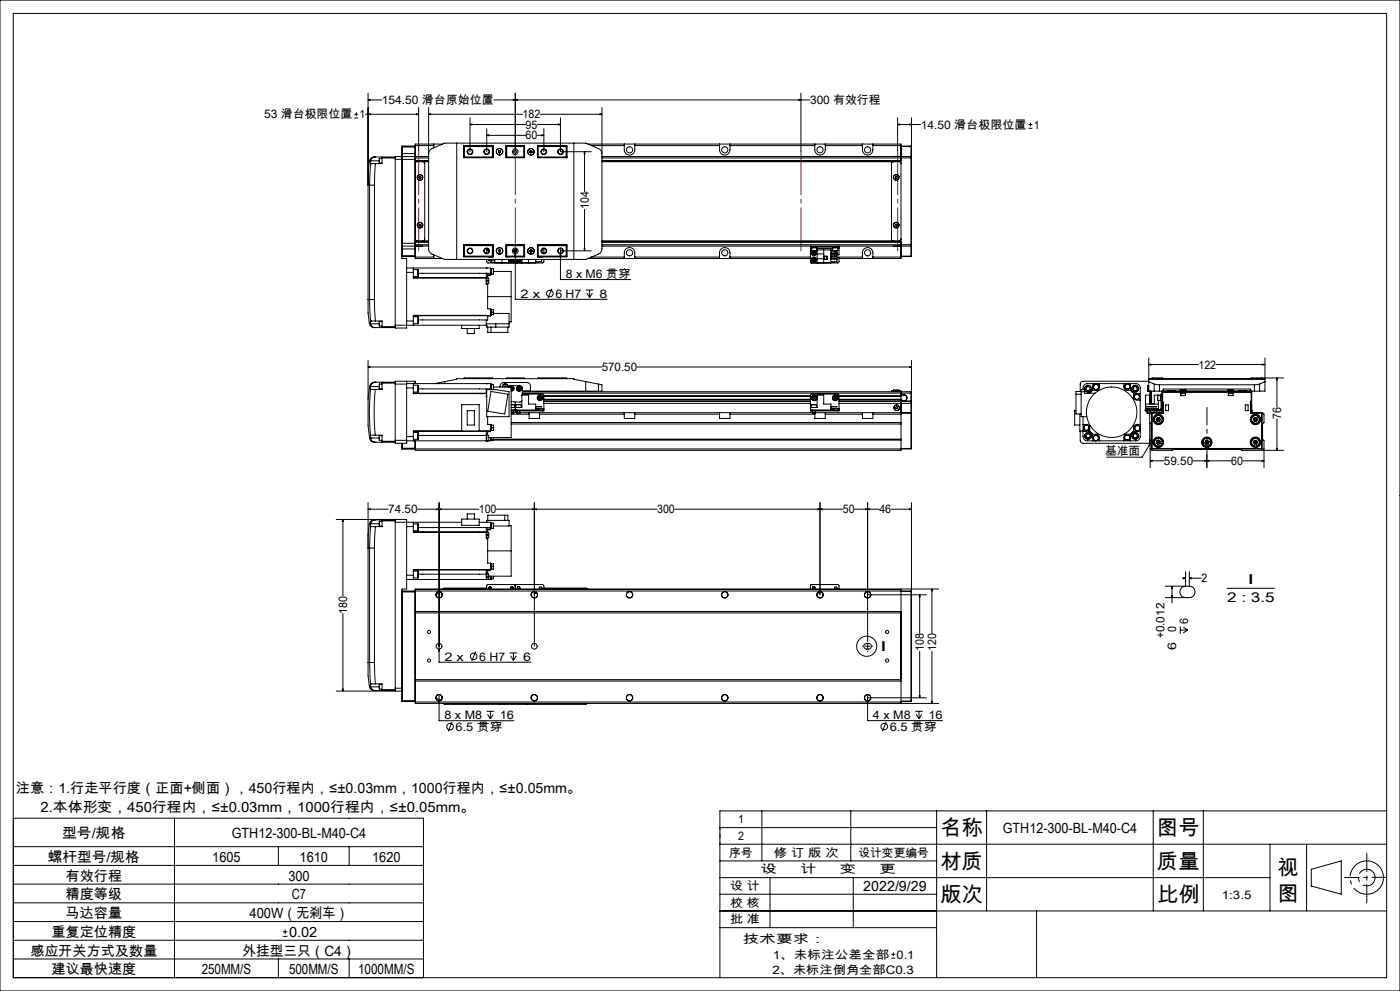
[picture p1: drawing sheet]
<svg xmlns="http://www.w3.org/2000/svg" width="420mm" height="297mm" viewBox="0 0 420 297" stroke-linecap="round" stroke-linejoin="round" font-family="sans-serif">
<g fill="none" stroke="#000" stroke-width=".3">
<path d="M0 0h420v297h-420zM4 4h412v289h-412zM106.3 35.4h1.2M106.3 34.3h1.2M106.9 33.7v1.1M109.6 34.3h16M110.4 29.9l.6-.1v.3zM110.4 34.3l.6-.2v.3zM110.4 27.9v61.9M110.4 29.9h4.2M125 34.1l.6 .2-.6 .1zM125.6 32.2v13.3"/>
<path d="M128.6 34.3l.6-.2v.3zM128.6 32.2v42.4l.1 .6 .6 .8 4.1 1.7h42.3l4.4-1.9 .5-1.2v-42.4M128.6 34.3h28.2M141 37.3l.6-.2v.4zM141 37.3h16.7M141 35.3v10.2M146 38.6v6.9M154 29.8l.6 .1-.6 .2zM154.6 29.9l.6-.1v.3zM154.6 27.9v17.6M161.2 37.3h6.9M162.1 34.3h18.5"/>
<path d="M163.2 38.6v6.9M167.5 37.1l.6 .2-.6 .2zM168.1 35.3v10.2h9.3M180 34.1l.6 .2-.6 .1zM239.7 29.8l.6 .1-.6 .2zM240.3 27.9v17.6M243 29.9h-94.8M269.3 37.3l.6-.2v.4zM269.3 37.3h6.9M269.3 35.3v10.2M272.8 37.1l.6 .2-.6 .2zM273.4 35.3v11.8"/>
<path d="M308.6 38.4h1.1M308.6 37.3h1.1M309.1 36.8v1.1M110.8 48.3l-.4 3.2v4h.5M110.8 48.3l.4 .1M110.9 55.5h1.4M110.9 55.5v34.3M111.2 49l-.3 6.5M111.2 49h.1M111.2 49h1.4M111.2 48.4v.6M111.2 48.2h2.6"/>
<path d="M111.2 48.2v.2M112.3 55.5v34.3M112.6 47.1h-.2a1.51 1.51 0 0 0-1.6 1.2M112.6 47.1a1.42 1.42 0 0 0-1.4 1.1M112.6 47.1h6M112.6 49l-.3 6.5M113.8 47.5v1.4M113.8 47.5h.8M113.8 48.9h.8M114.6 47.1v.2M114.6 47.3v1.7h-2M114.6 47.3h4"/>
<path d="M118.6 47.8v49.7M118.6 47.8h6M120.6 46.9v30.6h1.4v20.8h-3.4v-.8M120.6 46v.9M120.6 46h4M120.6 44.1h4M120.6 46.9v26.9M120.6 43.8v3.1M120.6 43.8v2.2M120.6 46.9v.1M120.6 43.8h3.9M124.5 46.9v26.9"/>
<path d="M124.5 43.8v3.1M124.5 46.9l.1 .1M124.5 43.8h.1M124.6 46.9h.1M124.6 47v.8M124.6 47.8v25.1M124.6 48.1h4M124.6 43.6h5.5M124.6 47.3h4M125 46.9h1.7M125.9 52.9h.3l.1 .3-.1 .3h-.4l-.1-.3zM126.9 48.5l.5 .4v22.8l-.5 .5"/>
<path d="M128.6 48.5h-3.5l-.5 .5M128.6 46.9h-10v.9M128.6 46.1l.1-.7 .6-.7 4.1-1.8h42.3l4.1 1.8 .5 .5 .3 .9M130.1 43.2v1.1M132.8 43.2h-8.2v3.7M137 42.9v34.8M139.1 46.9h.1M139.1 43.7h8.9v3.6h-8.9zM139.1 43.8v3.5M139.1 43.8h8.9M139.1 43.8l.2 .1M139.3 47.1h8.4"/>
<path d="M139.3 43.9h8.4M139.3 43.9v3.2M139.3 47.1l-.2 .1h8.9M146 40.6l.6-.2v.3zM146 40.6h11.7M147.7 43.9l.1-.1v3.4l-.1-.1M147.7 43.9v3.2M149.6 45.3v.3M149.6 45.6l.3 .2M149.9 45.2l.2 .1M149.9 45.2l-.3 .1M150.1 45.3v.3"/>
<path d="M150.1 45.6l-.2 .2M151.8 43.7l.1 .1M151.8 43.7h5.6v3.6h-5.6zM151.8 43.8h5.6M151.8 47.2h5.6M151.9 43.8v3.4l.1-.1M151.9 43.8l.1 .1M152 47.1h5.2M152 43.9h5.2M152 43.9v3.2M157.2 43.9l.1-.1v3.4l-.1-.1M157.2 43.9v3.2"/>
<path d="M159 45.3v.3M159 45.6l.3 .2M159.3 45.2l.3 .1M159.3 45.2l-.3 .1M159.6 45.3v.3M159.6 45.6l-.3 .2M161.2 40.6h2M161.2 43.7h8.9v3.6h-8.9zM161.2 43.8h8.8M161.4 43.9l-.1-.1v3.4l.1-.1M161.4 47.1h8.5M161.4 43.9h8.5"/>
<path d="M161.4 43.9v3.2M161.9 43.7v.1M162.6 40.4l.6 .2-.6 .1zM169.9 43.9v3.2M169.9 47.1l.1 .1h-8.8M170 43.8v3.5M170 46.9h.1M170 43.8l-.1 .1M172.2 42.9v34.8M175.4 45.5l.1 .6h-.3zM175.4 45.5v11.9M176.4 43.2h93.9v34.3h-18.6"/>
<path d="M177.4 43.6h9.9M180.6 48.5h89.1l.6 .5M180.6 46.9h92.7M180.6 48.1h89.7M180.6 47.3h92.7M187.3 43.2v1.7a1.57 1.57 0 0 0 1.6 1.6 1.57 1.57 0 0 0 1.5-1.6v-1.7M190.4 43.6h25.5M215.9 43.2v1.7a1.57 1.57 0 0 0 1.5 1.6 1.57 1.57 0 0 0 1.6-1.6v-1.7M219 43.6h25.4M244.4 43.2v1.7a1.57 1.57 0 0 0 1.6 1.6 1.57 1.57 0 0 0 1.6-1.6v-1.7M247.6 43.6h11.1M258.7 43.2v1.7a1.57 1.57 0 0 0 1.6 1.6 1.57 1.57 0 0 0 1.6-1.6v-1.7"/>
<path d="M261.9 43.6h8.4M268 48.5l-.6 .4v22.8l.2 .3 .4 .2M268.1 46.9h1.8M268.5 53.1l.3-.2h.3l.1 .4-.2 .2-.4-.1zM270.3 43.8h3M270.3 43.9h3M273.3 47.3h.1M273.3 46.9v.4M273.3 46.9l.1 .2M273.3 43.8v.1M273.3 43.9v3M273.3 47.3v26"/>
<path d="M273.4 47.1v.2M273.4 47.3v26M120.6 76.8v.1M120.6 76.6h4M120.6 72.9h4M120.6 73.7v.1M120.6 74.6h4M120.6 73.8v3.1M120.6 73.8h8M120.6 76.9h3.9M124.5 73.8v3.1M124.6 71.6l.4 .6h3.6"/>
<path d="M124.6 73.7h.1M124.6 72.9v.8M124.6 73.8v3.7h8.2M124.6 72.5h4M124.6 77h5.5M124.6 73.3h4M124.6 73.7l-.1 .1M124.6 76.8l-.1 .1M125 73.8h1.7M125.7 67.4l.2-.2 .4 .1v.3l-.2 .2-.3-.1zM130.1 76.4v1.1M139.1 73.8h.1"/>
<path d="M139.1 73.4h8.9v3.6h-8.9zM139.1 73.4v3.5M139.1 76.9h8.9M139.3 73.6v3.2M139.3 76.8h8.4M139.3 73.6h8.4M139.3 76.8l-.2 .1M146 77.7v.8l.3 .3h8.1M146 74.5v1.4M146.4 75.1h.3M146.4 74.6v.5M146.6 77h.1"/>
<path d="M146.6 77.7v.4h1.8M146.7 75.2l-.1 .3M146.8 78.1h.4M147.4 78.1v.6h1M147.4 76.9v.1M147.7 73.6l.1-.1v3.4l-.1-.1M147.7 73.6v3.2M148 73.5h-8.9l.2 .1M148.4 77.7v1.1h12.3v-1.1M149.6 75v.3M149.6 75.3l.3 .2M149.9 74.9l.2 .1"/>
<path d="M149.9 74.9l-.3 .1M150.1 75v.3M150.1 75.3l-.2 .2M150.6 77.7v1.1M151.8 73.4h5.6v3.6h-5.6zM151.8 76.9h5.6M151.8 73.5h5.6M151.9 76.9l-.1 .1M152 73.6l-.1-.1v3.4M152 73.6v3.2M152 76.8h5.2M152 73.6h5.2"/>
<path d="M152 76.8l-.1 .1M152.3 76.9v.1M152.4 76.9v.1M152.6 77.7v1.1M152.6 78h1.6M152.6 77.7v.3M153 76.9v.1M153.3 78l.1 .2M153.5 78l-.1 .2M153.8 78v.1M153.8 78.1l-.4 .1M153.9 78l-.1 .1"/>
<path d="M154.2 78h.1M154.2 75.1h.1M154.2 75.3l.1 .2M154.2 75v.1M154.2 77.7v.3M154.3 74.9h.6M154.3 77.7a.76 .76 0 0 1-.6 .8 .76 .76 0 0 1-.9-.5 .77 .77 0 0 0 .9 .6 .77 .77 0 0 0 .6-.9M154.6 76.1l.1 .6h-.3zM154.6 74.3v15.4h27.5M154.8 77.7a.78 .78 0 0 0 .6 .9 .78 .78 0 0 0 .9-.6M154.9 78h.1M154.9 75.1h.1"/>
<path d="M154.9 78h1.6M154.9 75v.1M154.9 77.7v.3M155 78h1.5M155 75.3l-.1 .2M155.2 78l.4 .2M155.6 78v.2M155.9 78l-.3 .2M156.2 76.9v.1M156.5 77.7v.3M156.6 77.7v1.1M156.7 76.9v.1"/>
<path d="M157.2 73.6l.1-.1v3.4l-.1-.1M157.2 73.6v3.2M158.6 77.7v1.1M159 75v.3M159 75.3l.3 .2M159.3 74.9l.3 .1M159.3 74.9l-.3 .1M159.6 75v.3M159.6 75.3l-.3 .2M161.2 73.4h8.9v3.6h-8.9zM161.2 76.9h8.8M161.2 73.5h8.8l-.1 .1"/>
<path d="M161.4 73.6l-.1-.1v3.4l.1-.1M161.4 73.6v3.2M161.4 76.8h8.5M161.4 73.6h8.5M161.8 76.9v.1M161.8 78.4v.3h-1.1M162.5 75.1h.3M162.5 77h.1M162.5 77.9v-.2v.7h-1.8M162.8 75.1h-.4M162.8 74.6v.5M163.2 77.7l-.1 .9-.3 .2h-8"/>
<path d="M163.2 74.5v1.4M168.1 75.2h9.3M168.1 76.1l.2 .6h-.3zM168.1 74.3v9.5h21.1M169.9 73.6v3.2M169.9 76.8l.1 .1M170 73.4v3.5M170 73.8h.1M175.2 74.6h.3l-.1 .6zM175.4 62.8v12.4M176.4 77.5h66.7M177.4 77h9.9"/>
<path d="M180.6 72.5h89.7M180.6 73.8h92.7M180.6 73.3h92.7M187.3 77.5v-1.7a1.57 1.57 0 0 1 1.6-1.6 1.57 1.57 0 0 1 1.5 1.6v1.7M190.4 77h25.5M215.9 77.5v-1.7a1.57 1.57 0 0 1 1.5-1.6 1.57 1.57 0 0 1 1.6 1.6v1.7M219 77h24.1M243.1 74h.5M243.1 74v.5M243.1 74.5v4.3h6.2v-3.9M243.1 73.8v.2M243.1 74.9h.4"/>
<path d="M243.1 74.5h.4M243.4 74v.3h1.7v-.3M243.5 75.1h.9M243.5 75.1h1.6M243.5 74.3v.8M243.6 73.8v.2M243.6 74h7.7M243.7 77.7l.1 .4M243.7 77.7l.5 .1M243.8 76l.3 .2M243.8 75.1a.78 .78 0 0 0-.2 1.2 .78 .78 0 0 0 1.2 0 .78 .78 0 0 0-.3-1.2M243.8 78.1l.4 .1"/>
<path d="M243.8 75.6v.4M243.8 75.6l.4 .2M243.9 75.1a.74 .74 0 0 0-.3 1.2 .74 .74 0 0 0 1.1 0 .74 .74 0 0 0-.3-1.2M244.1 77.4l.4 .1M244.1 77.4l-.4 .3M244.1 77.4l.1 .4M244.2 77.8l.3 .2M244.2 77.8v.4M244.2 77.8l-.4 .3M244.2 75.8l.3 .3M244.2 75.8l-.1 .4M244.2 75.4l.3 .2"/>
<path d="M244.2 75.4l-.4 .2M244.2 75.4v.4M244.5 77.5v.5M244.5 77.5l-.3 .3M244.5 76.1l-.4 .1M244.5 78l-.3 .2M244.5 75.6v.5M244.5 75.6l-.7 .4M245.1 75.1h-.7M245.1 74.3v.8M245.1 74.9l4.7 .1M245.1 74.5h4.7"/>
<path d="M245.1 74.9v3.9M245.1 76.1h2M245.1 77.5h2M247.1 74.9v3.9M247.2 76.8h.9v.9h-.9zM249.3 75.5h1.8v.4h-1.8M249.3 76.2h1.8v.5h-1.8M249.3 77h1.8v.4h-1.8M249.3 77.7h1.8M249.7 74v.3h1.7M249.8 75.1h1.6M249.8 74.3v.8"/>
<path d="M250.4 77.4v.3l.3-.2 .3 .2M250.4 75.1v.4M250.4 76.7v.3M250.4 78.4v.3h-1.1M250.5 75.5h.4M250.6 77.5h.2M251 75.9l-.1 .3-.5-.3v.3M251.1 75.7v.2M251.1 77.7v.2M251.1 77.3h.6v1.2l-.3 .3h-8.1M251.1 77.7v.7h-1.8M251.1 77h7.6"/>
<path d="M251.3 74h.4M251.3 73.8v.2M251.4 74.3v.8M251.4 74.5h.3M251.4 74v.3M251.7 74v.5M251.7 73.8v.2M251.7 74.5v1.9h-.6M258.7 77.5v-1.7a1.57 1.57 0 0 1 1.6-1.6 1.57 1.57 0 0 1 1.6 1.6v1.7M261.9 77h8.4M268.1 73.8h1.8M268.5 67.4l.3-.2 .4 .4-.3 .2-.3-.1z"/>
<path d="M270.3 71.6l-.5 .6h-89.2M270.3 76.9h3M270.3 76.8h3M273.3 73.3h.1M273.3 73.3v.5M273.3 76.8h.1M273.3 76.8v.1M273.3 73.8v3M273.4 73.3v.3M273.4 73.6l-.1 .2M273.4 76.8l-.1 .1M273.4 73.6v3.2"/>
<path d="M110.4 89.8v4l.4 3.1M110.4 89.8h.5M110.8 96.9a1.48 1.48 0 0 0 1.8 1.3M110.9 89.8h1.4M110.9 89.8l.3 6.4M111.2 96.2h1.4M111.2 96.2h.1M111.2 96.2v.7M111.2 96.9h-.4M111.2 96.9v.1M111.2 97a1.35 1.35 0 0 0 1.4 1.2M111.2 97h2.6"/>
<path d="M112.3 89.8l.3 6.4M112.6 98.2h6M112.6 96.2h2v1.7M113.8 96.3v1.5M113.8 96.3h.8M113.8 97.8h.8M114.6 97.9v.3M114.6 97.9h4M122 80.3h25.1v1.6M122 96.2h2M122 81.6h2M124 83.2l22 .1v1.7"/>
<path d="M124 80.3v1.3M124 96.2v1.3M124 81.6v1.7h21.9M124 82.9h1.4M124 80.8h1.4M124 97h1.4M124 94.9h1.4M124 94.6h23.1M125.4 80.8v2.1M125.4 94.9v2.1M125.4 95.9l20.5 .1M125.4 81.9h21.7"/>
<path d="M138.5 97.5v1h5.3v-1M140.2 98.5v1.5h2.1v-1.5M145.9 83.3v.8M145.9 84.1v1.2h.4M145.9 81.9v1.4M145.9 81.9h.1M145.9 97.5h.1M145.9 80.3h.1M145.9 96v1.5M145.9 84.1h.7M145.9 97h6.8M145.9 83.1h.4"/>
<path d="M146 83.4h.6v.7M146.3 84.9v.4M146.3 83.1v.3M146.3 85.3v7.3h.8v1.9M146.3 88.9h7.1M146.3 98v1.6h6.1v-1.6M146.6 84.1v.8l-.7 .1M147.1 94.5v.1M147.1 92.7h.4v1.7h-.4M147.1 94.6l-.8 .1v1.3h-.4M147.1 81.9v.4M147.1 82.3h-.8v.8"/>
<path d="M147.1 80.5h.4v1.7h-.4M147.1 82.3v.3h-.8M147.1 94.5h-23.1v1.7M147.1 93.6h1M147.3 92.7v1.7M147.3 80.5v1.7M147.3 98v1.6M147.5 92.8h.6v.8M147.5 80.5h.6v1.6h-.6M148.1 93.6v.7h-.6M148.1 81.3h5.3v7.6M148.1 93.9h4.6v4.1h-6.7v-.5h-27.4"/>
<path d="M148.7 97v1M153.4 88.9v7.6h-.7M165.5 86.6l-1.1 2.8M175.8 86.9h2.2M176 87.8l.9 1.4M176.9 86.9v2.3M177.7 87.8l-.8 1.4M110.4 110l.6-.1v.3zM110.4 119.6v8l.5 3.7M110.4 108v11.6M110.4 110h70.1M110.9 115.8h.3"/>
<path d="M110.9 115.8l-.5 3.8M111.2 116.7a66.9 66.9 0 0 0 0 13.7M111.2 116.7h1.4M111.2 115.8v.9M111.2 115.8h.1M111.2 115.8h2.6M112.6 116.7a74.3 74.3 0 0 0 0 13.7M112.6 114.5a1.53 1.53 0 0 0-1.7 1.3M112.6 114.5l-.2 .1a1.5 1.5 0 0 0-1.2 1.2M112.6 114.5h6M113.8 115.8v.8M113.8 115.1v.7"/>
<path d="M113.8 115.1v1.5M113.8 115.1h.8M113.8 116.6h.8M114.6 114.5v.3M114.6 114.8v1.9h-2M114.6 114.8h4M118.6 115.1h3.4M118.6 115.1v16.9M122 114.3v.8M122 115h25.1v1.6M122 115.1v16.9M122 116.3h2"/>
<path d="M124 115v1.3M124 116.3v1.7h21.9v-1.2h2.8l4 .6v7.5h-6.7v-8.1M124 117.5h1.4M124 115.5h1.4M124 117.9h21.9M124.5 114.3h-5.9v.8M124.5 114.3v.7M124.5 114.3l.1 .7M125.4 115.5v2M125.4 116.6h21.7M133.4 114.4v.6M133.4 114.4l3.6-.7v-.2h35.2v.2l3.5 .7"/>
<path d="M133.4 114.4l-3.1 .6M139.1 113.4h8.7M139.1 113.4v.1M145.9 115h.1M146 118.7v.2M146 115h.1M147.1 116.6v.2M147.1 115.1h.4v1.7M147.3 115.1v1.7M147.3 117.3l5.1 .8-1 6-5.1-.8zM147.5 115.2h.6v1.6M147.8 113.4v.1"/>
<path d="M148.1 116h5.3M150 116a1.19 1.19 0 0 1 1.1-1.4h6.9a1.09 1.09 0 0 1 1.1 1.2v1.4h20.4M150.7 116a.85 .85 0 0 1 .9-1 .85 .85 0 0 1 .8 1M150.8 116a.77 .77 0 0 1 .8-.9 .77 .77 0 0 1 .7 .9M151.3 116a.29 .29 0 0 1 .3-.4 .29 .29 0 0 1 .2 .4M151.9 113.4h5.4M151.9 113.4v.1M152.5 116l.4-.5 3.5 .2 .3 .5v2.2M152.8 116a.77 .77 0 0 1 1.3 .1 .77 .77 0 0 1-.7 1.1M152.8 116a.75 .75 0 0 1 1.3 .1 .75 .75 0 0 1-.7 1.1M153.4 116v15.1h-6.8M153.4 116.8h.1"/>
<path d="M153.4 116l.3 .1M153.4 116.4h.1M153.4 116.1v.3M153.4 116.4l.1 .4M153.4 116.4l.4 .1M153.7 116.1l.1 .4M153.7 116.1l-.3 .4M153.8 116.5l-.3 .3M155.3 116.4l.1 .4M155.3 116.4l.8 .2M155.4 116.8l.4 .1M155.6 116.1l-.3 .3"/>
<path d="M155.6 116.1l.4 .1M155.6 116.1l.2 .8M156 116.2l.1 .4M156 116.2l-.6 .6M156.1 116.6l-.3 .3M156.7 118.1l6.3 .1 .2 4.2M156.7 117.8h116.6M156.7 117.4h116.6M156.7 117.1h2.4M157.3 113.4v.1M161.3 113.4h8.7M161.3 113.4v.1"/>
<path d="M161.6 119.1v.4M161.6 119.1l.8 .3M161.6 119.5l.4 .2M162 118.8l.3 .2M162 118.8l-.4 .3M162 118.8v.9M162.3 119l.1 .4M162.3 119l-.7 .5M162.4 119.4l-.4 .3M163.2 119.7h79.9M163.2 118.7h79.9M163.2 118.8h79.9"/>
<path d="M163.2 119.8h79.9M170 113.4v.1M170 117.2v.2M175.7 114.4v2.8M175.7 114.4l3.8 .7M179.5 115.1l1.1 .2v1.9h-1.1M179.5 115.1v2.1M191.1 110h82.3M243.9 119.4l.3 .3M244 119l-.1 .4M244 119l.6 .5M244.3 119.2l-.4 .2"/>
<path d="M244.3 119.2l-.1 .5M244.4 118.8l.3 .3M244.4 118.8l-.4 .2M244.4 118.8l-.1 .4M244.6 119.5l-.4 .2M244.7 119.1l-.1 .4M244.7 119.1l-.4 .1M250.2 119.1v.4M250.2 119.1l.8 .3M250.2 119.5l.4 .2M250.5 118.8l.4 .2M250.5 118.8l-.3 .3"/>
<path d="M250.5 118.8l.1 .9M250.9 119l.1 .4M250.9 119l-.7 .5M251 119.4l-.4 .3M251.7 118.7h18.6M251.7 119.7h18.6M251.7 118.8h18.6M268 117h1.7M268 117.1v.1M268 117.2h-.6v.2M268 117.1h1.7M268 117v.4"/>
<path d="M268 117.2h1.7M269.7 117.2h.1M269.7 117.2h.6v3M269.7 117v.4M270.3 119.7l-18.6 .1M270.3 119.7h.1M270.3 118.7h.1M270.3 118.2h.8M270.3 118.4h.8M271.1 118.2a.98 .98 0 0 1 1 .9 .98 .98 0 0 1-.7 1.1M271.1 118.4a.88 .88 0 0 1 .9 .8 .88 .88 0 0 1-.9 .9M271.1 118.2v.2"/>
<path d="M272.8 109.9l.6 .1-.6 .2zM273.3 117.4v.4M273.3 117.8v2.4M273.4 108v26.4M322.8 118.1h1.5M324.3 117.4h1.1M324.3 117.3h-1.5v6.8h1.5M325.9 116.2l.5-.4 .6 .4v.6l-.6 .4-.5-.4zM327.7 117a1.37 1.37 0 0 1-1.3 .9M327.7 117h1.5l.2 .2M327.9 115l-.2 2M328.5 117.9h-3.1v-1.1h-1.1v8.1h1.7"/>
<path d="M328.8 115.1a.85 .85 0 0 0-.8 .9 .85 .85 0 0 0 .8 .8M328.8 115.1a.85 .85 0 0 1 .9 .9 .85 .85 0 0 1-.9 .8M328.8 115.1a.86 .86 0 0 0-.8 .9 .86 .86 0 0 0 .8 .8M329.8 115v1.1l-.3 .6 .2 .3M337.1 115v1a.96 .96 0 0 0 1 1h1.2l.8 .8M338.1 115h-11.9a1.42 1.42 0 0 0-1.3 1.8M338.4 115h2.4a1.27 1.27 0 0 1 1.3 1.3v11.9M339.1 115l.1 1a1.6 1.6 0 0 0 .9 1.8M340 119.8l.3-.2 .7 .3h1.1M340.1 117.8l2 .2M340.1 117.8v1.5l-.3 .1M340.2 115.9h.7l.3 .6-.3 .5h-.7l-.3-.5z"/>
<path d="M344.3 115.7l.1 1.6M344.4 115.7h-.1M344.4 115.6l-.1 .1M344.4 115.7v1.6M344.4 115.6v.1M344.4 115.7h.2M344.4 115.6h.2M344.6 109.3l.6-.2v.3zM344.6 107.3v9.9M344.6 109.3h14.9M344.6 114.3h-19.7a.84 .84 0 0 0-.8 .8v2.2M344.6 113.5h34.9"/>
<path d="M344.6 113.7h34.9M344.6 114.4l1.7 .7M344.9 117.3v3.7M345.2 119.9v.6h.3v-.6M345.2 119.9h.3M345.2 117.2v2.7M345.5 113.4h3.4M345.5 113.4v.1M345.5 117.2v2.7M346.3 115.1l1.5 .2M346.3 117.2h1.5M346.3 117.2l-1.9 .1"/>
<path d="M346.3 115.1v2.1M347.3 118.5v1.5zM347.5 118.4v.1M347.8 117.2h.9M347.8 115.3h28.5M347.8 115.3v1.9M348.1 118.4v1.7h.2M348.3 118.4h-2v2.6h-1.4v-2.6h-1.3v4.5M348.3 118.5h.4M348.3 118.5v3.9M348.7 118.1h-.4v.4M348.7 117.2v4.2"/>
<path d="M348.7 117.2l.4-.6h26l.4 .6M348.7 117.1h26.7M348.7 117.1v.5M348.8 117.8v2.4M348.9 113.4v.1M349.1 117.4v.1M349.1 117.5l-.3 .3M349.1 117.4l-.4 .3 .1 .1M349.1 117.5h26M349.1 117.4h26M350.2 117.4v-.2h.6v.2M352.5 117.1v.1"/>
<path d="M354 117.1l.1 .1M354 117h1.8M354 117.1h1.8M354 117v.1M354.2 118h1.4v.6h-1.4zM355.8 117.1l-.1 .1M355.8 117v.1M364.8 109.3h14.7M368.3 117.1l.1 .1M368.3 117h1.8M368.3 117.1h1.8M368.3 117v.1"/>
<path d="M368.5 118h1.4v.6h-1.4zM370 117.2h.1M370.1 117v.1M371.7 117.1v.1M373.3 117.4v-.2h.6v.2M375.1 117.5l.3 .3M375.1 117.4v.1M375.1 117.4l.3 .2v.2M375.2 113.4h3.4M375.2 113.4v.1M375.4 117.8v2.4M375.4 117.1v.5"/>
<path d="M375.5 117.2h.8M375.5 117.2v4.2M376.3 117.2h1.6M376.3 115.3v1.9M377.9 115.1l-1.6 .2M377.9 115.1v2.1M378.5 113.3l.1 .1M378.6 113.4v.1M378.9 109.1l.6 .2-.6 .1zM379.5 107.3v9.9h-1.6M379.5 114.4l-1.6 .7M383.1 113.3l.1 .6h-.3z"/>
<path d="M383.1 113.3v8.7M385.1 113.3l-9.9 .1M110.9 131.3a1.46 1.46 0 0 0 1.7 1.2M111.2 130.4h1.4M111.2 130.4v.9M111.2 131.3h.1M111.2 131.3a1.39 1.39 0 0 0 1.4 1.2M111.2 131.3h-.3M111.2 131.3h2.6M112.6 130.4h2v1.9M112.6 132.5h6M113.8 131.3v.7"/>
<path d="M113.8 130.6v.7M113.8 130.6v1.4M113.8 130.6h.8M113.8 132h.8M114.6 132.3v.2M114.6 132.3h4M118.6 132v.9h3.4v-.9M118.6 132h3.4M120.6 134.3h4M120.6 132.9v1.7M120.6 134.6h3.9M122 130.8h2"/>
<path d="M122 132.1h23.9M124 130.8v1.3M124 131.7h1.4M124 129.6h1.4M124 129.3h23.1M124.5 132.1v2.5M124.6 134.5h148.7M124.6 134.5l-.1 .1M125.4 129.6v2.1M125.4 130.5h20.5M138.5 129.2v-7.9h5.3v7.9M138.5 129.1h-14.5v1.7"/>
<path d="M140.2 123.1h2.1v4.3h-2.1zM143.8 129.1h3.3M145.9 129.3h.1M145.9 129.3v1.2M145.9 130.5v1.6M145.9 130.5h.1v1.6h-.1M145.9 130.1h.4M146 130.5h.6v1.6M146.3 130.1v.4M146.3 124.9v2.3h.8v1.9M146.3 132.1h.1M147.1 129.1v.2"/>
<path d="M147.1 127.3h.4v1.7l-.4 .1M147.1 129.3l-.8 .1v.7M147.1 131.1v1h-1.1M147.1 128.2h1M147.3 127.3v1.8M147.3 131.1v.9M147.5 127.4h.6v.8M147.5 131.1v.9h-.4M147.5 131.9h122.8M148.1 128.2v.8h-.6M148.1 131.1v.8M148.1 131.6h122.2"/>
<path d="M153.4 121.3h.9zM153.4 123.8h.6M153.4 124.1h5.3M153.4 126.6h116.9M153.4 127.1h116.9M153.4 122.1h3.2v-3.7h2v2.7h2.1v1.8M153.4 122.9h.7M153.4 123.2h.7M154 123.8h-.6M154 123.2v.6M154 123.7h1.2M154.1 122.9h.9"/>
<path d="M154.1 123.2h.5M154.1 122.9v.3M154.3 121.3v.8M154.6 123.2h.4M154.6 120.4v2.8M154.8 121.3h.1M154.8 121.3h1.6M154.8 121.3v.8M155 122.9h7.7M155 122.9v.3M155 123.2h7.7M155.2 123.8h.8"/>
<path d="M155.2 123.2v.6M156 123.2v.6M156 123.7h2.7M156.4 121.3v.8M156.6 120.1l-.6 .4-2.6-.1M158.7 123.7h3.2M158.7 123.7v1.7h3.2v-1.7M160.7 121.8h1.8l-1.8 .2M161.8 122.5v.2h-1.1M161.9 123.7h25.4M161.9 124.1h25.4M162.7 122.9h.5"/>
<path d="M162.7 122.9v.3M163.2 122.9v.3h-.5M163.2 122.4v.5M163.2 122.4l-2.5 .1M163.2 120.2h79.9M163.2 120.3h79.9M163.2 120.9h79.9M187.3 123.7h3.1M187.3 123.7v1.7h3.1v-1.7M190.4 123.7h25.5M190.4 124.1h25.5M215.9 123.7h3.1"/>
<path d="M215.9 123.7v1.7h3.1v-1.7M219 123.7h24.7M219 124.1h25.4M243.1 122.9h.5M243.1 122.1h2v-3.7h2v2.7h2.2v1.8M243.4 121.3h1.5M243.4 121.3v.8M243.6 122.9h7.7M243.6 123.2h7.7M243.6 122.9v.3M243.7 123.8h.9M243.7 123.2v.6"/>
<path d="M244.6 123.7h3M244.6 123.2v.6M244.9 121.3v.8M247.6 123.7h11.1M247.6 124.1h11.1M247.6 123.7v1.7h-3.2v-1.6M249.3 121.8h1.8l-1.8 .2M250.4 122.5v.2h-1.1M251.3 122.9h.4M251.3 122.9v.3M251.7 122.9v.3h-.4M251.7 122.4l-.1-4.2-8.1-.1-.4 .4v4.7h.5"/>
<path d="M251.7 122.4v.5M251.7 122.4l-2.4 .1M251.7 120.2h19.4M251.7 120.3h21.6M251.7 120.9h21.6M258.7 123.7h3.2M258.7 123.7v1.7h3.2v-1.7M261.9 123.7h11.4M261.9 124.1h8.4M268.9 121.9l.3 .1-.1 .5-.3-.1-.1-.3zM270.3 120.2v14.8h-145.7v-2.9M270.3 120.2h.1"/>
<path d="M270.3 123.8h3M270.3 134.4h3M270.3 120.1h.8M271.1 120.1v.1M271.4 120.2h1.9M271.4 120.2h-.3M273.3 134.4h.1M273.3 134.4v.1M273.3 123.7v.1M273.3 120.2h.1M273.3 120.2v.1M273.3 120.3v.6"/>
<path d="M273.3 120.9v2.8M273.3 123.8v10.6M273.4 134.4l-.1 .1M273.4 120.3h-.1M273.4 120.2h.1M273.4 120.3l-.1 .6M322.8 123.1h-.4v4.3h1.6M324 124.1v5.1h1.8M324.1 129.2v2.8a.91 .91 0 0 0 .8 .9h20.2M324.9 127.2h1.1l.6 .3 .3-.2M324.9 129.1l2 .3M324.9 124.9v5.9a1.27 1.27 0 0 0 1.3 1.3h2.4"/>
<path d="M326.1 130.1h.6l.4 .5-.4 .6h-.6l-.3-.6zM326.9 129.3a2.68 2.68 0 0 1 1 2.8M326.9 129.4l.8 .7h1.1a1.02 1.02 0 0 1 1 1v1M327.2 127.7l-.3 .1v1.6M337.3 130.1l.2 .3-.3 .4-.1 1.3M337.6 129.9l.2 .2h1.5M338.1 130.3a.85 .85 0 0 0-.8 .8 .85 .85 0 0 0 .8 .9M338.1 130.3a.85 .85 0 0 1 .9 .8 .85 .85 0 0 1-.9 .9M339.2 130.5l-.1 1.6M339.3 130.1l-.1 .4M340 130.3l.6-.3 .5 .3v.6l-.5 .4-.6-.4zM342.1 127.2h-1a.96 .96 0 0 0-1 1v1.2l-.8 .7"/>
<path d="M342.1 129.1l-1 .1a1.55 1.55 0 0 0-1.9 1.3M342.1 128.4v2.4a1.21 1.21 0 0 1-1.3 1.3h-11.9M343.6 121.1h3.9M343.7 122.5h3.8v.2h-3.8zM344 122.9h-.4v.3h.4M344 122.9h3.9M344 121.8l.7 .2zM344 123.2h1.2M344 122.9v.3M344.1 123.8h.9M344.1 123.8h.8M344.1 123.2v.6"/>
<path d="M344.9 126.6l.4 .5v4.5l-.2 .3v8.2M344.9 123.8v9.1M345 121.8l.4 .2zM345 123.8h-.1M345 123.2v.6M345.1 133l-.2 .6-.3-.1zM345.1 134.5l.4 .5h6.1l.5-.5M345.1 133l-2.5 4h-10.6M345.1 138.1l.6-.1v.3zM345.1 138.1h4M345.2 123.2h.8M345.2 122.9v.3"/>
<path d="M345.5 123.8h.2M345.5 134.4h.2M345.5 134.4l.2 .1M345.5 123.8v10.6M345.7 134.4v.1M345.7 134.5h32.8M345.7 123.8h3.3M345.7 134.4h32.8M345.7 123.8v10.6M345.7 121.8l.4 .2zM346 122.9v.3M346 123.2h1.9"/>
<path d="M346.1 123.2v.5M346.5 121.8l.4 .2zM346.9 125.6l.2 .6M346.9 125.6l.6 .1M346.9 132.8l.5 .4M347 132.1l-.1 .7M347 132.1l.5 .4M347 123.2v.5M347.1 126.2l.6 .1M347.3 125.1l.6 .1M347.3 125.1l-.4 .5M347.3 125.1l.2 .6"/>
<path d="M347.3 120h.8M347.5 132.5l-.6 .3M347.5 132.5l-.1 .7M347.5 132.5l.5 .5M347.5 125.7l.7 .1M347.5 125.7l.2 .6M347.5 120v2.9M347.6 131.9l.5 .4M347.6 131.9l-.6 .2M347.6 131.9l-.1 .6M347.9 122.9v.3M347.9 125.2l.3 .6"/>
<path d="M347.9 125.2l-.8 1M348 133l-.6 .2M348.1 132.3l-.1 .7M348.1 132.3l-.6 .2M348.2 125.8l-.5 .5M348.3 122.4l-.4 .5M348.3 122.4h.3M348.6 122.6l-.3 .4-.4 .2M348.6 123l-.5 .7M348.7 121.4v1.7M348.7 123.1h.1M348.7 121.4h.1"/>
<path d="M348.7 120.3l.1 .6M348.7 123.1l-.4 .6M348.7 120.4v1M348.8 120.3l.2 .6M348.8 120.2h.1M348.8 120.2l-.1 .1M348.8 120.3h-.1M348.8 121.4v1.7M348.8 121.4h.1M348.8 123v.1M348.8 120.9h.2M348.8 123.7l.2 .1"/>
<path d="M348.8 123.7h-3.5l-.4 .4M348.8 120.9v2.8M349 120.9v2.9M349.7 121.4h.9v1.7h-.9zM352 134.6h20.1M358 138.1h11.4M361.4 132.7l.4 .5M361.5 138l.6 .1-.6 .2zM361.6 132.1l-.2 .6M361.6 132.1l.9 .9M362.1 132.5l-.7 .2M362.1 132.5l-.3 .7"/>
<path d="M362.1 138.1l.6-.1v.3zM362.1 136.4v3.7M362.3 131.9l.4 .5M362.3 131.9l-.7 .2M362.3 131.9l-.2 .6M362.5 133l-.7 .2M362.7 132.4l-.2 .6M362.7 132.4l-.6 .1M372.1 134.5l.4 .5h12.6M372.9 138.1h6.3M373.6 121.4h.8v1.7h-.8zM375.1 120.9h.2"/>
<path d="M375.1 123.8h3.4M375.1 120.9v2.9M375.3 123v.1M375.3 121.4h.1M375.3 123.7l-.2 .1M375.3 123.7h3.5l.4 .4v2.5l-.4 .5v4.5l.4 .4v8.1M375.3 120.9v2.8M375.3 120.3l-.2 .6M375.3 120.3h.2M375.3 121.4v1.7M375.3 123.1h.2M375.3 121.4h.2"/>
<path d="M375.4 120.2l.1 .1M375.4 120.2l-.1 .1M375.4 120.4v1M375.4 123.1l.4 .6M375.5 121.4h.1M375.5 120.3l-.2 .6M375.5 121.4v1.7M375.5 123l.5 .7M376 125.6l.2 .6M376 125.6l.6 .1M376 132.6l.3 .5M376.2 126.2l.7 .1"/>
<path d="M376.3 132l-.3 .6M376.3 132l.3 .5M376.4 125.1l-.4 .5M376.4 125.1l.6 .1M376.4 125.1l.5 1.2M376.6 125.7l-.4 .5M376.6 125.7l.7 .1M376.6 132.5l-.6 .1M376.6 132.5l-.3 .6M376.6 132.5l.4 .6M376.9 132l.4 .5M376.9 132h-.6"/>
<path d="M376.9 132l-.3 .5M377 133.1h-.7M377 125.2l.3 .6M377 125.2l-.4 .5M377.3 125.8l-.4 .5M377.3 132.5l-.3 .6M377.3 132.5h-.7M378.5 134.4v.1M378.5 134.4h.1M378.5 123.8h.1M378.5 123.8v10.6M378.6 138l.6 .1-.6 .2z"/>
<path d="M378.6 134.4l-.1 .1M378.6 123.8v10.6M379.2 134.5l-.4 .5M382.9 134.4h.3l-.1 .6zM383.1 125.6v9.4M100.9 155.7h21.1v20.8h-1.4l.1 33.8M102.9 155.7l.1 .6h-.3zM102.9 155.7v22.9M110.4 152.6l.6-.1v.3zM110.4 150.6v47.9M110.4 152.6h6.1M110.8 157.1l-.4 3.2v3.9h.5"/>
<path d="M110.8 157.1h.4M111.2 157.8l-.3 6.4M111.2 157.8h.1M111.2 157.8h1.4M111.2 157.1v.7M111.2 157v.1M111.2 157h2.6M112.6 155.8h-.2a1.5 1.5 0 0 0-1.6 1.3M112.6 155.8a1.38 1.38 0 0 0-1.4 1.2M112.6 155.8h6M112.6 157.8l-.3 6.4M113.8 156.2v1.5"/>
<path d="M113.8 156.2h.8M113.8 157.7h.8M114.6 155.8v.3M114.6 156.1v1.7h-2M114.6 156.1h4M118.6 155.7v.8M118.6 156.5v49.8M118.6 156.5h19.9M122 157.8h2M124 156.5v1.3M124 157.8v1.7l22.6 .1v.7M124 159.1h1.4"/>
<path d="M124 157h1.4M124 159.4h21.9M125.3 152.6h18.4M125.4 157v2.1M125.4 158.1h21.7M131.1 152.5l.6 .1-.6 .2zM131.7 152.6l.6-.1v.3zM131.7 150.6v47.9h27.6M138.5 155.6h5.3v1.8h-5.3zM140.2 155.6v-1.6h2.1v1.6M143.8 156.5h3.3v1.6M145.9 159.4v.9"/>
<path d="M145.9 158.1h.1M145.9 158.1v1.3M145.9 156.5h.1M145.9 159.3h.4M146 156.5v-.5h6.7v1.7h-4.6M146.1 159.5v1.7M146.3 159.3v.3M146.3 156v-1.6h6.1v1.6M147.1 158.1v.4M147.1 158.5h-.8v.8M147.1 156.7h.4v1.7h-.4M147.1 158.5v.3h-.8"/>
<path d="M147.3 156.7v1.7M147.5 156.8h.6v1.5h-.6M151.4 154.4v1.6M152.7 157.5h.7v7.6M159.7 152.5l.6 .1-.6 .2zM160.3 152.6l.6-.1v.3zM160.3 150.6v43.1M197.1 152.6h-48.2M202.4 152.6h50.5M245.4 152.5l.6 .1-.6 .2zM246 152.6l.6-.1v.3zM246 150.6v27.7"/>
<path d="M259.7 152.5l.6 .1-.6 .2zM260.3 152.6l.6-.1v.3zM260.3 150.6v41.5M263.8 152.6h-7.4M267.3 152.6h6.1M272.8 152.5l.6 .1-.6 .2zM273.4 150.6v59.5M110.9 164.2h1.4M110.9 164.2v34.3M112.3 164.2v34.3M120.6 177.4h4M120.7 177.1v33.2"/>
<path d="M120.7 177.1h152.6M120.7 177.1l-.1 .1M122 172.4h2M124 172.4v1.3M124 173.2h1.4M124 171.2h1.4M124 170.8h23.1M124.6 177.2l-.1 33.1M124.6 176.7h145.7M125.4 171.2v2M125.4 172.1h20.5M132.3 177.5l-1.5 .6"/>
<path d="M145.9 160.3v1.2h.4M145.9 170.8h.1M145.9 170.8v1.3M145.9 172.1v1.6M145.9 173.7h.1M145.9 172h.2v1.7M145.9 160.3h.7M145.9 171.7h.4M145.9 172.9h.7M146 176.5v-1l.4-.3h7.7l.5 .4 .4-.4h7.7l.4 .3 .1 1M146 176.2h-12.6l-.6 .3M146.1 172h.5v.9"/>
<path d="M146.3 161.1v.4M146.3 171.7v.3M146.3 161.5v7.3h.8v1.9M146.3 173.6v.1M146.3 165.1h7.1M146.6 160.3v.8l-.7 .1M146.6 172.9v.7h-.5M146.6 176.2h.1M146.6 176.1v.2M146.7 176.3h.6M146.8 175.9h.4M146.9 176.5a.34 .34 0 0 1-.2-.5 .34 .34 0 0 1 .6 0 .34 .34 0 0 1-.2 .5"/>
<path d="M147.1 170.7v.1M147.1 168.9l.2 1.7M147.1 170.8l-.8 .1v.8M147.1 172.7v1h-25.1M147.1 170.7h-23.1v1.7M147.1 169.8h1M147.3 168.9l.8 .1v.8M147.3 172.7v.8M147.4 176.1v.2M147.5 168.9v1.7h-.4M147.5 172.7v.8h-.4M148.1 169.8v.8h-.6"/>
<path d="M148.1 172.7v.8h-.6M153.3 176.5a.42 .42 0 0 1 0-.6 .42 .42 0 0 1 .6 0 .42 .42 0 0 1-.1 .6M153.4 165.1v7.6h-6.8M154.4 175.3h.4M154.6 175.3v1.2M155.3 176.5a.41 .41 0 0 1 0-.6 .41 .41 0 0 1 .6 0 .41 .41 0 0 1-.1 .6M160.3 177.3l.2 .4h.5M160.7 177.4v.4M161.8 176.3h.7M161.8 176.1v.2M162 176.5a.34 .34 0 0 1-.1-.5 .34 .34 0 0 1 .5 0 .34 .34 0 0 1-.2 .5M162.5 176.2h.1"/>
<path d="M162.5 176.1v.2M163.2 176.2h12.5l.7 .3M243.1 175.6l.5-.4h7.7l.4 .3v1M243.3 175.3h-.2v1.2M243.9 176.5a.42 .42 0 0 1-.1-.6 .42 .42 0 0 1 .6 0 .42 .42 0 0 1 0 .6M246 177.3l-.3 .4h-.4M250.4 176.3h.6M250.4 176.1v.2M250.6 176.5a.34 .34 0 0 1-.2-.5 .34 .34 0 0 1 .6 0 .34 .34 0 0 1-.2 .5M251.1 176.1v.2M260.3 178.3h17.6M270.3 176.5v34.3"/>
<path d="M270.3 177.3h3M273.3 177.1v.2M273.3 177.3v32.8M275.9 178.3l.1 .6h-.2zM275.9 178.3v11.6M279.6 176.5l.1 .6h-.3zM279.6 176.5v13.4M281.6 176.5h-157v34.3h157M351.4 178.5h.4l-.2 .6zM351.6 175.7v5M351.6 175.7l.2 .6h-.4zM354.7 173.3h1"/>
<path d="M355.1 173.1l.6 .2-.6 .2zM355.7 171.3v4.4a1.71 1.71 0 0 0-1.7 1.7 1.71 1.71 0 0 0 1.7 1.7M356.8 173.3l.6-.2v.4zM356.8 175.7a1.71 1.71 0 0 1 1.7 1.7 1.71 1.71 0 0 1-1.7 1.7h-7.2M356.8 171.3v4.4M356.8 173.3h3.6M356.8 175.7h-7.2M368.1 176.3h14.3M102.9 183.9v23.2M110.4 198.5v4l.4 3.2M110.4 198.5h.5M110.9 198.5l.3 6.5"/>
<path d="M110.9 198.5h1.4M112.3 198.5l.3 6.5M124.6 183.3h145.7M124.6 183.7h145.7M131.7 194.6l.2 .6h-.3zM142.7 195.3l-1.2 2.9M152.9 195.7h2.3M153.2 196.6l.8 1.3M154 195.7v2.2M154.9 196.6l-.9 1.3M259.5 193a1.08 1.08 0 0 1 1.3-.2 1.08 1.08 0 0 1 .5 1.3 1.11 1.11 0 0 1-1.4 .5 1.11 1.11 0 0 1-.6-1.4zM259.6 193.7h1.4"/>
<path d="M260.3 193v1.4M275.9 195.2v13.9M279.6 195.2v15.6M354.1 187.7v2.3M354.1 188.8h2.2M355 188l1.3 .8M356.3 188.8l-1.3 .9M100.9 207.1h19.7M102.7 206.5h.3l-.1 .6zM110.8 205.7a1.54 1.54 0 0 0 1.8 1.3M111.2 205h.1M111.2 205h1.4"/>
<path d="M111.2 205v.7M111.2 205.7h-.4M111.2 205.7v.1M111.2 205.8a1.44 1.44 0 0 0 1.4 1.2M111.2 205.8h2.6M112.6 207h6M112.6 205h2v1.7M113.8 205.1v1.4M113.8 205.1h.8M113.8 206.5h.8M114.6 206.7v.3M114.6 206.7h4"/>
<path d="M118.6 206.3v.8M118.6 206.3h2M120.6 209.9h4M120.7 210.3h3.8M124.6 210.4h145.7M124.6 204.1h145.7M124.6 203.7h145.7M124.6 210.2l-.1 .1M130.8 209.2l1.5 .7M131.7 210.1l.2 .6h-.3zM131.7 208.1v7.9h22.5M132.8 210.8l.6 .3h16.6"/>
<path d="M135.6 216.4l-1.1 2.8M146 213.2h2.2M146.3 214.1l.8 1.3M147.1 213.2v2.2M148 214.1l-.9 1.3M150 211.1h1.1M150 210.8v.3M151.1 211.1h6.9M151.1 210.8v.3M158 211.1h1.1M158 210.8v.3M159.1 210.8v.3"/>
<path d="M176.4 210.8l-.7 .3h-16.6M260.3 210.1l.2 .6h-.4zM260.3 208.1v7.9h22.5M260.3 209.1h17.6M265.9 216.4l-1.2 2.8M270.3 210.3h3M270.3 210.1h3M273.3 210.1h.1M273.3 210.1v.2M273.4 210.1l-.1 .2M274.6 213.2h2.2M274.8 214.1l.9 1.3"/>
<path d="M275.7 213.2v2.2M275.8 208.5h.2l-.1 .6zM276.5 214.1l-.8 1.3M279.4 210.2h.3l-.1 .6zM4 245.2h123v47.8M4 253.7h123M4 259.4h123M52.4 245.2v47.8M83.5 253.7v5.7M104.7 253.7v5.7M216 253h200M216 248h65"/>
<path d="M216 258h65M228.6 243v15M255.2 243v15M281 243v50M296 243v30M346 243v30M361 243v30M381 253v20M392 253v20M416 243h-200v50M4 265h123M4 270.6h123"/>
<path d="M4 276.2h123M84.9 279.3h1.3M85.5 278.6v1.3M216 278h65M216 273h200M216 263h165M216 268h65M231 263v15M256 263v15M311 273v20M393.4 260.5l9-2.5v10l-9-2.5zM4 281.8h123"/>
<path d="M4 287.4h123M83.5 287.4v5.6M84.9 280.6h1.3M104.7 287.4v5.6M267.4 287.2h1.2M267.4 286h1.2M268 285.5v1.1"/>
<circle cx="126" cy="53.2" r=".85"/>
<circle cx="126" cy="53.2" r=".82"/>
<circle cx="141" cy="45.5" r=".86"/>
<circle cx="141" cy="45.5" r=".71"/>
<circle cx="146" cy="45.5" r=".72"/>
<circle cx="146" cy="45.5" r=".86"/>
<circle cx="149.9" cy="45.5" r=".99"/>
<circle cx="149.9" cy="45.5" r=".96"/>
<circle cx="154.6" cy="45.5" r=".43"/>
<circle cx="154.6" cy="45.5" r=".86"/>
<circle cx="159.3" cy="45.5" r=".96"/>
<circle cx="159.3" cy="45.5" r=".98"/>
<circle cx="163.1" cy="45.5" r=".72"/>
<circle cx="163.1" cy="45.5" r=".86"/>
<circle cx="168.1" cy="45.5" r=".72"/>
<circle cx="168.2" cy="45.5" r=".86"/>
<circle cx="188.9" cy="44.9" r=".93"/>
<circle cx="217.4" cy="44.9" r=".93"/>
<circle cx="246" cy="44.9" r=".92"/>
<circle cx="260.3" cy="44.9" r=".92"/>
<circle cx="268.9" cy="53.2" r=".81"/>
<circle cx="268.9" cy="53.2" r=".85"/>
<circle cx="126" cy="67.5" r=".86"/>
<circle cx="126" cy="67.5" r=".81"/>
<circle cx="141" cy="75.2" r=".87"/>
<circle cx="141" cy="75.2" r=".71"/>
<circle cx="146" cy="75.2" r=".72"/>
<circle cx="146" cy="75.2" r=".87"/>
<circle cx="149.9" cy="75.2" r=".97"/>
<circle cx="149.9" cy="75.2" r=".99"/>
<circle cx="154.6" cy="75.2" r=".43"/>
<circle cx="154.6" cy="75.2" r=".86"/>
<circle cx="159.3" cy="75.2" r=".97"/>
<circle cx="159.3" cy="75.2" r=".98"/>
<circle cx="163.1" cy="75.2" r=".72"/>
<circle cx="163.2" cy="75.2" r=".87"/>
<circle cx="168.1" cy="75.2" r=".72"/>
<circle cx="168.2" cy="75.2" r=".87"/>
<circle cx="188.9" cy="75.8" r=".93"/>
<circle cx="217.4" cy="75.8" r=".93"/>
<circle cx="244.1" cy="77.8" r=".77"/>
<circle cx="244.1" cy="77.8" r=".75"/>
<circle cx="260.3" cy="75.8" r=".92"/>
<circle cx="268.9" cy="67.5" r=".86"/>
<circle cx="268.9" cy="67.5" r=".81"/>
<circle cx="165" cy="88" r=".99"/>
<circle cx="155.7" cy="116.5" r=".74"/>
<circle cx="162" cy="119.2" r=".74"/>
<circle cx="162" cy="119.2" r=".86"/>
<circle cx="162" cy="119.2" r=".77"/>
<circle cx="244.3" cy="119.2" r=".86"/>
<circle cx="244.3" cy="119.2" r=".74"/>
<circle cx="244.3" cy="119.2" r=".77"/>
<circle cx="250.6" cy="119.2" r=".77"/>
<circle cx="250.6" cy="119.2" r=".85"/>
<circle cx="250.6" cy="119.2" r=".75"/>
<circle cx="326.4" cy="116.5" r="1.02"/>
<circle cx="326.4" cy="116.5" r=".96"/>
<circle cx="328.8" cy="116" r=".78"/>
<circle cx="338.3" cy="115.8" r=".78"/>
<circle cx="338.3" cy="115.8" r=".84"/>
<circle cx="340.6" cy="116.5" r="1.02"/>
<circle cx="340.6" cy="116.5" r=".96"/>
<circle cx="341.1" cy="118.9" r=".78"/>
<circle cx="341.1" cy="118.9" r=".84"/>
<circle cx="269" cy="122.2" r=".87"/>
<circle cx="269" cy="122.2" r=".8"/>
<circle cx="325.9" cy="128.2" r=".78"/>
<circle cx="325.9" cy="128.2" r=".84"/>
<circle cx="326.4" cy="130.6" r="1.02"/>
<circle cx="326.4" cy="130.6" r=".96"/>
<circle cx="328.7" cy="131.3" r=".78"/>
<circle cx="328.7" cy="131.3" r=".84"/>
<circle cx="333.5" cy="123.6" r="7.6"/>
<circle cx="338.2" cy="131.1" r=".78"/>
<circle cx="340.6" cy="130.6" r="1.02"/>
<circle cx="340.6" cy="130.6" r=".96"/>
<circle cx="341.2" cy="128.3" r=".78"/>
<circle cx="341.2" cy="128.3" r=".84"/>
<circle cx="347.5" cy="125.7" r="1.21"/>
<circle cx="347.5" cy="132.6" r="1.22"/>
<circle cx="347.5" cy="132.6" r="1.18"/>
<circle cx="347.5" cy="132.6" r="1.56"/>
<circle cx="347.5" cy="125.7" r="1.2"/>
<circle cx="347.5" cy="125.7" r="1.43"/>
<circle cx="347.5" cy="125.7" r="1.57"/>
<circle cx="347.5" cy="132.6" r="1.44"/>
<circle cx="362.1" cy="132.6" r="1.56"/>
<circle cx="362.1" cy="132.5" r="1.21"/>
<circle cx="362.1" cy="132.6" r="1.17"/>
<circle cx="362.1" cy="132.6" r="1.44"/>
<circle cx="376.6" cy="132.5" r="1.19"/>
<circle cx="376.6" cy="125.7" r="1.43"/>
<circle cx="376.6" cy="132.6" r="1.57"/>
<circle cx="376.6" cy="125.7" r="1.19"/>
<circle cx="376.6" cy="132.5" r="1.22"/>
<circle cx="376.7" cy="132.6" r="1.44"/>
<circle cx="376.7" cy="125.7" r="1.58"/>
<circle cx="131.7" cy="178.3" r=".96"/>
<circle cx="153.6" cy="176.2" r=".34"/>
<circle cx="155.6" cy="176.2" r=".34"/>
<circle cx="160.3" cy="178.3" r=".96"/>
<circle cx="160.3" cy="178.2" r=".92"/>
<circle cx="188.9" cy="178.2" r=".97"/>
<circle cx="188.9" cy="178.2" r=".92"/>
<circle cx="217.4" cy="178.2" r=".97"/>
<circle cx="217.4" cy="178.2" r=".92"/>
<circle cx="244.1" cy="176.2" r=".34"/>
<circle cx="246" cy="178.3" r=".93"/>
<circle cx="246" cy="178.2" r=".97"/>
<circle cx="260.3" cy="178.3" r=".93"/>
<circle cx="260.3" cy="178.2" r=".97"/>
<circle cx="128.7" cy="189.4" r=".48"/>
<circle cx="128.7" cy="198" r=".48"/>
<circle cx="131.7" cy="193.7" r=".85"/>
<circle cx="142.1" cy="196.7" r=".99"/>
<circle cx="160.3" cy="193.7" r=".86"/>
<circle cx="260" cy="193.7" r="3"/>
<circle cx="266.2" cy="189.4" r=".47"/>
<circle cx="266.2" cy="198" r=".47"/>
<circle cx="131.7" cy="209.1" r=".97"/>
<circle cx="135" cy="217.8" r="1"/>
<circle cx="160.3" cy="209.1" r=".97"/>
<circle cx="160.3" cy="209.1" r=".92"/>
<circle cx="188.9" cy="209.1" r=".98"/>
<circle cx="188.9" cy="209.1" r=".92"/>
<circle cx="217.4" cy="209.1" r=".98"/>
<circle cx="217.4" cy="209.1" r=".92"/>
<circle cx="246" cy="209.1" r=".98"/>
<circle cx="246" cy="209.1" r=".93"/>
<circle cx="260.3" cy="209.1" r=".98"/>
<circle cx="260.3" cy="209.1" r=".93"/>
<circle cx="265.3" cy="217.7" r=".99"/>
</g>
<path d="M412.4 262.3a2.5 2.5 0 0 0-4.1-1.1 2.5 2.5 0 0 0 1 4.2 2.5 2.5 0 0 0 3.2-2.9l-.1-.2" fill="none" stroke="#000" stroke-width=".3" stroke-dasharray="30.5 1.3 1.3 1.3" stroke-dashoffset="24.5" stroke-linecap="butt"/>
<path d="M414.8 261.5a5 5 0 0 0-8.3-2 5 5 0 0 0 2.2 8.3 5 5 0 0 0 6.2-6l-.1-.3" fill="none" stroke="#000" stroke-width=".3" stroke-dasharray="30.5 1.3 1.3 1.3" stroke-dashoffset="16.7" stroke-linecap="butt"/>
<path d="M362.1 122.1v14.3" fill="none" stroke="#000" stroke-width=".3" stroke-dasharray="30.5 1.3 1.3 1.3" stroke-dashoffset="25.2"/>
<path d="M258.9 193.7h-.2M260.3 192.2v-.1M260.3 195.1v.1M261.7 193.7h.2" fill="none" stroke="#000" stroke-width=".3" stroke-dasharray="30.5 1.3 1.3 1.3"/>
<path d="M410 255.7v14.9" fill="none" stroke="#000" stroke-width=".3" stroke-dasharray="30.5 1.3 1.3 1.3" stroke-dashoffset="25"/>
<path d="M403.4 263l12.6-.1" fill="none" stroke="#000" stroke-width=".3" stroke-dasharray="30.5 1.3 1.3 1.3" stroke-dashoffset="26.1"/>
<path d="M216 248v5" fill="none" stroke="#000" stroke-width=".3" stroke-dasharray="30.5 1.3 1.3 1.3" stroke-dashoffset="29.9"/>
<path d="M125.6 45.5v29.7M154.6 45.5v29.7M240.3 45.5v29.7M269.3 45.5v29.7" fill="none" stroke="#f00" stroke-width=".3" stroke-dasharray="30.5 1.3 1.3 1.3" stroke-dashoffset="17.5"/>
<g fill="#000">
<path d="M345.1 133l-.2 .6-.3-.1z"/>
<path d="M110.4 29.9l.6-.1v.3zM154 29.8l.6 .1-.6 .2zM110.4 34.3l.6-.2v.3zM125 34.1l.6 .2-.6 .1z"/>
<path d="M128.6 34.3l.6-.2v.3zM180 34.1l.6 .2-.6 .1zM160.3 152.6l.6-.1v.3zM245.4 152.5l.6 .1-.6 .2z"/>
<path d="M141 37.3l.6-.2v.4zM167.5 37.1l.6 .2-.6 .2z"/>
<path d="M239.7 29.8l.6 .1-.6 .2zM154.6 29.9l.6-.1v.3z"/>
<path d="M272.8 37.1l.6 .2-.6 .2zM269.3 37.3l.6-.2v.4z"/>
<path d="M175.4 45.5l.1 .6h-.3zM175.2 74.6h.3l-.1 .6zM383.1 113.3l.1 .6h-.3zM382.9 134.4h.3l-.1 .6zM279.6 176.5l.1 .6h-.3zM279.4 210.2h.3l-.1 .6zM275.9 178.3l.1 .6h-.2zM275.8 208.5h.2l-.1 .6z"/>
<path d="M110.4 110l.6-.1v.3zM272.8 109.9l.6 .1-.6 .2zM146 40.6l.6-.2v.3zM162.6 40.4l.6 .2-.6 .1zM168.1 76.1l-.1 .6h.3zM154.6 76.1l-.2 .6h.3zM362.1 138.1l.6-.1v.3zM378.6 138l.6 .1-.6 .2zM110.4 152.6l.6-.1v.3zM131.1 152.5l.6 .1-.6 .2zM131.7 152.6l.6-.1v.3zM159.7 152.5l.6 .1-.6 .2zM131.7 194.6l-.1 .6h.3zM131.7 210.1l-.1 .6h.3zM260.3 210.1l-.2 .6h.4z"/>
<path d="M378.9 109.1l.6 .2-.6 .1zM344.6 109.3l.6-.2v.3z"/>
<path d="M361.5 138l.6 .1-.6 .2zM345.1 138.1l.6-.1v.3zM272.8 152.5l.6 .1-.6 .2zM260.3 152.6l.6-.1v.3z"/>
<path d="M246 152.6l.6-.1v.3zM259.7 152.5l.6 .1-.6 .2z"/>
<path d="M351.6 175.7l.2 .6h-.4zM351.4 178.5h.4l-.2 .6z"/>
<path d="M356.8 173.3l.6-.2v.4zM355.1 173.1l.6 .2-.6 .2z"/>
<path d="M102.7 206.5h.3l-.1 .6zM102.9 155.7l.1 .6h-.3z"/>
</g>
<g font-size="6.3">
<text x="282.1" y="250.3">名称</text>
<text x="347.1" y="250.3">图号</text>
<text x="282.1" y="260.3">材质</text>
<text x="347.1" y="260.3">质量</text>
<text x="383.3" y="262.1">视</text>
<text x="383.3" y="269.9">图</text>
<text x="282.1" y="270.3">版次</text>
<text x="347.1" y="270.3">比例</text>
</g>
<g font-size="4.2">
<text x="4.8" y="237.6">注意：1.行走平行度（正面+侧面），450行程内，≤±0.03mm，1000行程内，≤±0.05mm。</text>
<text x="12.2" y="243.3">2.本体形变，450行程内，≤±0.03mm，1000行程内，≤±0.05mm。</text>
<text x="18.6" y="251.3">型号/规格</text>
<text x="69.5" y="251.3">GTH12-300-BL-M40-C4</text>
<text x="300.8" y="249.5">GTH12-300-BL-M40-C4</text>
<text x="14.4" y="258.3">螺杆型号/规格</text>
<text x="19.7" y="263.9">有效行程</text>
<text x="63.7" y="258.3">1605</text>
<text x="86.5" y="263.9">300</text>
<text x="89.9" y="258.3">1610</text>
<text x="111.7" y="258.3">1620</text>
<text x="19.7" y="269.5">精度等级</text>
<text x="87.6" y="269.5">C7</text>
<text x="259" y="267">2022/9/29</text>
<text x="19.7" y="275.2">马达容量</text>
<text x="74.9" y="275.2">400W（无刹车）</text>
<text x="15.5" y="280.8">重复定位精度</text>
<text x="86.7" y="280.8">0.02</text>
<text x="9.1" y="286.4">感应开关方式及数量</text>
<text x="72.7" y="286.4">外挂型三只（C4）</text>
<text x="15.5" y="292">建议最快速度</text>
<text x="60.5" y="292">250MM/S</text>
<text x="86.7" y="292">500MM/S</text>
<text x="107.4" y="292">1000MM/S</text>
</g>
<g font-size="4.1">
<text x="374.2" y="175.1">I</text>
<text x="368.1" y="180.4">2 : 3.5</text>
<text x="264" y="195.2">I</text>
</g>
<g font-size="3.5">
<text x="79.3" y="35.5">53 滑台极限位置 1</text>
<text x="114.6" y="31.2">154.50 滑台原始位置</text>
<text x="156.8" y="35.5">182</text>
<text x="243" y="31.2">300 有效行程</text>
<text x="157.7" y="41.8">60</text>
<text x="157.7" y="38.6">95</text>
<text x="276.2" y="38.6">14.50 滑台极限位置 1</text>
<text x="176.7" y="62.7" transform="rotate(-90 176.7 62.7)">104</text>
<text x="169.8" y="83.3">8 x M6 贯穿</text>
<text x="156.2" y="89.2">2 x</text>
<text x="166.6" y="89.2">6 H7</text>
<text x="179.8" y="89.2">8</text>
<text x="180.5" y="111.3">570.50</text>
<text x="359.5" y="110.5">122</text>
<text x="384.4" y="125.5" transform="rotate(-90 384.4 125.5)">76</text>
<text x="331.5" y="136.5">基准面</text>
<text x="349.1" y="139.4">59.50</text>
<text x="369.4" y="139.4">60</text>
<text x="116.5" y="153.9">74.50</text>
<text x="143.7" y="153.9">100</text>
<text x="197.2" y="153.9">300</text>
<text x="252.9" y="153.9">50</text>
<text x="263.8" y="153.9">46</text>
<text x="360.4" y="174.5">2</text>
<text x="104.1" y="183.9" transform="rotate(-90 104.1 183.9)">180</text>
<text x="349.4" y="191.3" transform="rotate(-90 349.4 191.3)">+0.012</text>
<text x="352.9" y="189.5" transform="rotate(-90 352.9 189.5)">0</text>
<text x="356.4" y="187.1" transform="rotate(-90 356.4 187.1)">6</text>
<text x="133.3" y="198">2 x</text>
<text x="143.7" y="198">6 H7</text>
<text x="156.9" y="198">6</text>
<text x="277.2" y="195.2" transform="rotate(-90 277.2 195.2)">108</text>
<text x="280.9" y="195.2" transform="rotate(-90 280.9 195.2)">120</text>
<text x="352.9" y="194.8" transform="rotate(-90 352.9 194.8)">6</text>
<text x="133.3" y="215.5">8 x M8</text>
<text x="149.9" y="215.5">16</text>
<text x="261.9" y="215.5">4 x M8</text>
<text x="278.5" y="215.5">16</text>
<text x="136.7" y="219">6.5 贯穿</text>
<text x="266.9" y="219">6.5 贯穿</text>
<text x="221.4" y="246.8">1</text>
<text x="221.4" y="251.8">2</text>
<text x="218.8" y="256.8">序号</text>
<text x="232.2" y="256.8">修 订 版 次</text>
<text x="257.5" y="256.8">设计变更编号</text>
<text x="228.2" y="261.8">设</text>
<text x="240.1" y="261.8">计</text>
<text x="252" y="261.8">变</text>
<text x="263.9" y="261.8">更</text>
<text x="219.1" y="266.7">设 计</text>
<text x="366.6" y="269.3">1:3.5</text>
<text x="219.1" y="271.7">校 核</text>
<text x="219.1" y="276.7">批 准</text>
<text x="222.9" y="282.7">技术要求：</text>
<text x="231.8" y="287.3">1、未标注公差全部 0.1</text>
<text x="231.7" y="291.8">2、未标注倒角全部C0.3</text>
</g>
</svg>
